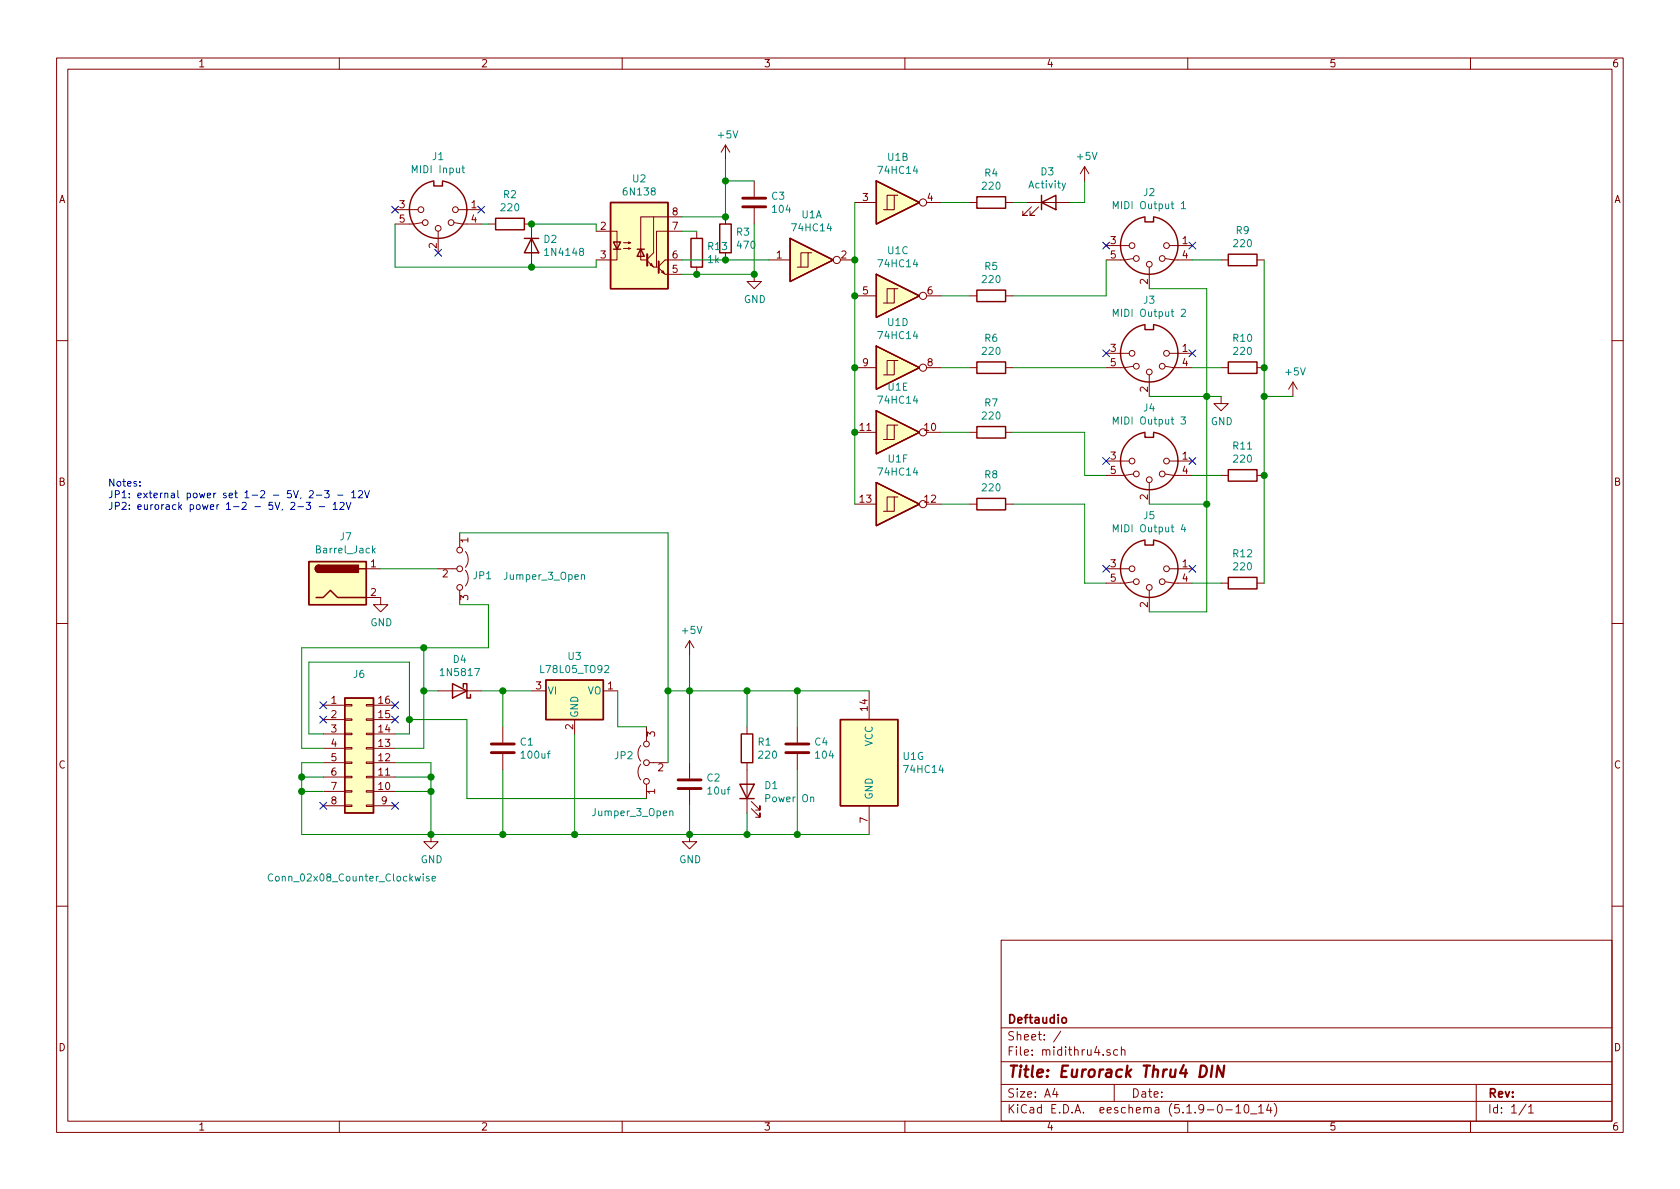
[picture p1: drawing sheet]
<svg xmlns="http://www.w3.org/2000/svg" width="297mm" height="210mm" viewBox="0 0 297 210" stroke-linecap="round" stroke-linejoin="round" font-family="sans-serif">
<g fill="none" stroke="#840000" stroke-width=".18">
<path d="M10 10.3h277v189.9h-277zM12 12.2h273v186.1h-273zM60 10.3v1.9M110 10.3v1.9M160 10.3v1.9M210 10.3v1.9M260 10.3v1.9M69.8 37.1h4.1M74.7 39.4l-1.5 .2h-3.4M80.3 39.4l1.5 .2h3.3M81 37.1h4.1M86.4 39.6h1.2"/>
<path d="M92.7 39.6h1.3v7.6M115.6 38.3h-2.3v7.7h1M120.6 38.3h-5v6.4l-1.2 1.1M128.3 25.6l-.8 1.3M128.3 25.6v2.6M128.3 38.3v1.3M128.3 25.6l.7 1.3M133.3 32v2.8M133.3 36.8v2.8M151.1 35.8h3.8M158.1 34.5h-1.3v2.6M158.7 34.5h-.6v2.6h-1.9"/>
<path d="M163.8 35.8h2.6M171.4 35.8h1.3M177.8 35.8h1.3M181.6 35.8h7.6M182.4 36.6l-1.6 1.5h.8h-.8v-.8M183.6 36.6l-1.5 1.5h.8h-.8v-.8M191.8 29.5l-.8 1.2M191.8 29.5v2.5M191.8 29.5l.7 1.2M77.5 40.9v3.8M105.4 40.9h3.7v5.1h-3.7M110.2 43.9h1.3l-.4 .2v-.3l.4 .1"/>
<path d="M110.2 42.9h1.3l-.4 .1v-.2l.4 .1M114.4 46.1l1.2 1.1h.6M114.9 46.9l.3-.3 .2 .5zM116.5 47.4l1.1 1.1h3M117 48.1l.2-.2 .3 .5zM120.6 40.9h-4.5v6.3M120.6 46h-3l-1.1 1.1M123.2 40.9v1.3M123.2 47.2v1.3M128.3 44.7v1.3M133.3 48.5v1.3h1.3l-1.3 1.2-1.2-1.2h1.2M135.9 46h3.8"/>
<path d="M142.9 44.7h-1.3v2.5M143.5 44.7h-.6v2.5h-1.9M148.6 46h2.5M151.1 52.3h3.8M158.1 51h-1.3v2.6M158.7 51h-.6v2.6h-1.9M163.8 52.3h2.6M171.4 52.3h1.3M177.8 52.3h1.3M195.6 43.4h4M200.4 45.7l-1.5 .3h-3.3M203.2 47.2v3.8"/>
<path d="M206 45.7l1.5 .3h3.3M206.8 43.4h4M215.9 46h1.3M222.2 46h1.3M10 60.2h2M151.1 65h3.8M151.1 76.4h3.8M158.1 63.7h-1.3v2.6M158.1 75.2h-1.3v2.5M158.7 63.7h-.6v2.6h-1.9M158.7 75.2h-.6v2.5h-1.9M163.8 65h2.6"/>
<path d="M163.8 76.4h2.6M171.4 65h1.3M171.4 76.4h1.3M177.8 65h1.3M177.8 76.4h1.3M195.6 62.5h4M200.4 64.8l-1.5 .2h-3.3M203.2 66.3v3.8M206 64.8l1.5 .2h3.3M206.8 62.5h4M215.9 70.1v1.3h1.3l-1.3 1.2-1.3-1.2h1.3M215.9 65h1.3"/>
<path d="M222.2 65h1.3M228.6 67.6l-.8 1.2M228.6 67.6v2.5M228.6 67.6l.8 1.2M285 60.2h2M81.3 94.2v2.6M82.3 97.5a2.26 2.26 0 0 1 0 2.8M151.1 89.1h3.8M158.1 87.9h-1.3v2.5M158.7 87.9h-.6v2.5h-1.9M163.8 89.1h2.6M171.4 89.1h1.3"/>
<path d="M177.8 89.1h1.3M195.6 81.5h4M200.4 83.8l-1.5 .3h-3.3M203.2 85.3v3.8M206 83.8l1.5 .3h3.3M206.8 81.5h4M215.9 84.1h1.3M222.2 84.1h1.3M10 110.3h2M64.8 105.7h2.5v1.2h1.3l-1.3 1.3-1.3-1.3h1.3M64.8 100.6h2.5M77.5 100.6h3.3"/>
<path d="M81.3 104.4v2.5M82.3 100.8a2.26 2.26 0 0 1 0 2.8M121.9 113.3v2.5M121.9 113.3l-.7 1.2M121.9 113.3l.8 1.2M195.6 100.6h4M200.4 102.9l-1.5 .2h-3.3M203.2 104.4v3.8M206 102.9l1.5 .2h3.3M206.8 100.6h4M215.9 103.1h1.3M222.2 103.1h1.3"/>
<path d="M285 110.3h2M57.1 134.9h3.9M57.1 124.7h3.9M57.1 139.9h3.9M57.1 137.4h3.9M57.1 132.3h3.9M57.1 129.8h3.9M57.1 127.2h3.9M61 137.3h1.2v.2h-1.2zM61 139.8h1.2v.3h-1.2zM61 134.7h1.2v.3h-1.2zM61 129.7h1.2v.2h-1.2z"/>
<path d="M61 127.1h1.2v.3h-1.2zM61 124.6h1.2v.2h-1.2zM61 132.2h1.2v.3h-1.2zM64.8 137.3h1.2v.2h-1.2zM64.8 139.8h1.2v.3h-1.2zM64.8 134.7h1.2v.3h-1.2zM64.8 129.7h1.2v.2h-1.2zM64.8 127.1h1.2v.3h-1.2zM64.8 124.6h1.2v.2h-1.2zM64.8 132.2h1.2v.3h-1.2zM66 134.9h3.8M66 124.7h3.8"/>
<path d="M66 139.9h3.8M66 137.4h3.8M66 132.3h3.8M66 129.8h3.8M66 127.2h3.8M77.5 122.2h7.6M88.9 128.5v2.8M88.9 133.3v2.8M94 122.2h2.5M101.6 127.2v2.6M106.7 122.2h2.5M113.3 135.1a2.26 2.26 0 0 0 0 2.8"/>
<path d="M113.3 131.8a2.26 2.26 0 0 0 0 2.8M114.3 128.5v2.6M114.3 138.7v2.5M114.8 134.9h3.3M121.9 134.9v2.8M121.9 139.7v2.8M132.1 128.5v1.3M132.1 134.9v8.9M141 128.5v2.8M141 133.3v2.8M153.7 122.2v5M57.1 142.5h3.9"/>
<path d="M61 142.4h1.2v.2h-1.2zM64.8 142.4h1.2v.2h-1.2zM66 142.5h3.8M76.2 147.6v1.2h1.3l-1.3 1.3-1.3-1.3h1.3M121.9 147.6v1.2h1.3l-1.3 1.3-1.3-1.3h1.3M132.8 143l1.6 1.5v-.7v.7h-.8M132.8 141.7l1.6 1.6v-.8v.8h-.8M153.7 142.5v5.1M10 160.2h2M177 166.3h108v32h-108zM285 160.2h2M60 198.3v1.9"/>
<path d="M110 198.3v1.9M160 198.3v1.9M177 194.8h108M177 191.8h108M177 187.8h108M177 181.8h108M186.5 192.5l-.4 1h1M186.8 193v1M187.6 182.3l-1.3 2M196.3 185.7a.37 .37 0 0 0-.6 .1l.1 .2 .5 .2v.1l-.2 .3-.4-.1M197 191.8v3M197.6 185.7l-.4-.1-.3 .3 .1 .6 .2 .1 .4-.1"/>
<path d="M198.3 185.7a.37 .37 0 0 1 .6 .1v.8M198.3 185.1v1.5M210 198.3v1.9M216.7 196.3h1.2M218.5 195.8l.4-.5v1.5M218.5 196.8h.9M220.1 195.5l.3-.2a.94 .94 0 0 1 0 1.5 .82 .82 0 0 1-.3-1.3zM221.1 197h1.1M222.5 195.8l.5-.5v1.5M222.5 196.8h.9M224.3 195.2l-.3 1.1h.9M224.7 195.8v1"/>
<path d="M225.3 195.1a1.71 1.71 0 0 1 0 2.3M260 198.3v1.9M261 191.8v6.5M269.8 195.2l-1.2 2M270.3 195.8l.4-.5v1.5M270.3 196.8h.8"/>
<circle cx="74.4" cy="37.1" r=".51"/>
<circle cx="75.2" cy="39.4" r=".51"/>
<circle cx="79.8" cy="39.4" r=".51"/>
<circle cx="80.5" cy="37.1" r=".51"/>
<circle cx="163.2" cy="35.8" r=".63"/>
<circle cx="77.5" cy="40.4" r=".51"/>
<circle cx="148" cy="46" r=".63"/>
<circle cx="163.2" cy="52.3" r=".63"/>
<circle cx="200.2" cy="43.4" r=".51"/>
<circle cx="200.9" cy="45.7" r=".51"/>
<circle cx="203.2" cy="46.7" r=".51"/>
<circle cx="205.5" cy="45.7" r=".51"/>
<circle cx="206.2" cy="43.4" r=".51"/>
<circle cx="163.2" cy="76.4" r=".63"/>
<circle cx="163.2" cy="65" r=".63"/>
<circle cx="200.2" cy="62.5" r=".51"/>
<circle cx="200.9" cy="64.8" r=".51"/>
<circle cx="203.2" cy="65.8" r=".51"/>
<circle cx="205.5" cy="64.8" r=".51"/>
<circle cx="206.2" cy="62.5" r=".51"/>
<circle cx="81.3" cy="97.3" r=".51"/>
<circle cx="163.2" cy="89.1" r=".63"/>
<circle cx="200.2" cy="81.5" r=".51"/>
<circle cx="200.9" cy="83.8" r=".51"/>
<circle cx="203.2" cy="84.8" r=".51"/>
<circle cx="205.5" cy="83.8" r=".51"/>
<circle cx="206.2" cy="81.5" r=".51"/>
<circle cx="81.3" cy="100.6" r=".51"/>
<circle cx="81.3" cy="103.9" r=".51"/>
<circle cx="200.2" cy="100.6" r=".51"/>
<circle cx="200.9" cy="102.9" r=".51"/>
<circle cx="203.2" cy="103.9" r=".51"/>
<circle cx="205.5" cy="102.9" r=".51"/>
<circle cx="206.2" cy="100.6" r=".51"/>
<circle cx="114.3" cy="138.2" r=".51"/>
<circle cx="114.3" cy="134.9" r=".51"/>
<circle cx="114.3" cy="131.6" r=".51"/>
</g>
<path d="M212.3 188.4h.5a1.09 1.09 0 0 1 .6 1.1 1.09 1.09 0 0 1-.8 .9h-.5zM214.4 188.4l-.3 2M216.5 188.4l-.3 2-.9-2-.2 2" fill="none" stroke="#840000" stroke-width=".41"/>
<path d="M187.8 180.1l.2-.2 .5 .2v.7l-.3 .1-.4-.1z" fill="none" stroke="#840000" stroke-width=".3"/>
<g fill="#ffffc2" stroke="#ffffc2" stroke-width=".18">
<path d="M139.7 42.2l7.6 3.8-7.6 3.8z"/>
<path d="M154.9 32l7.7 3.8-7.7 3.8z"/>
<path d="M154.9 48.5l7.7 3.8-7.7 3.8z"/>
<path d="M154.9 61.2l7.7 3.8-7.7 3.8z"/>
<path d="M154.9 72.6l7.7 3.8-7.7 3.9z"/>
<path d="M154.9 85.3l7.7 3.8-7.7 3.9z"/>
<path d="M148.6 127.2h10.1v15.3h-10.1z"/>
<path d="M107.9 35.8h10.2v15.2h-10.2z"/>
<path d="M54.6 99.3h10.2v7.6h-10.2z"/>
<path d="M96.5 120.3h10.2v6.9h-10.2z"/>
<path d="M61 123.4h5v20.4h-5z"/>
</g>
<g fill="none" stroke="#840000" stroke-width=".25">
<path d="M76.7 32a5.1 5.1 0 0 0-3.5 7.8 5.1 5.1 0 0 0 8.6 0 5.1 5.1 0 0 0-3.6-7.8M76.7 32.1v.8h1.5v-.8M87.6 38.6h5.1v2h-5.1zM107.9 35.8h10.2v15.2h-10.2zM127.3 39.6h2v5.1h-2zM154.9 32l7.7 3.8-7.7 3.8zM172.7 34.8h5.1v2h-5.1zM184.1 35.8l2.6-1.3v2.6zM184.1 34.5v2.6M202.4 38.3a5.1 5.1 0 0 0-3.5 7.9 5.1 5.1 0 0 0 8.6 0 5.1 5.1 0 0 0-3.5-7.9M202.4 38.5v.7h1.6v-.7M92.7 42.2h2.5"/>
<path d="M94 42.2l1.2 2.5h-2.5zM108.5 42.8h1.2l-.6 1.3zM108.5 44.1h1.2M112.6 44.1h1.3M113.3 44.1l.6 1.2h-1.3zM122.2 42.2h2v5h-2zM139.7 42.2l7.6 3.8-7.6 3.8zM154.9 48.5l7.7 3.8-7.7 3.8zM172.7 51.3h5.1v2h-5.1zM202.4 57.4a5.1 5.1 0 0 0-3.5 7.8 5.1 5.1 0 0 0 8.6 0 5.1 5.1 0 0 0-3.5-7.8M202.4 57.5v.8h1.6v-.8M217.2 45h5v2h-5z"/>
<path d="M154.9 61.2l7.7 3.8-7.7 3.8zM154.9 72.6l7.7 3.8-7.7 3.9zM172.7 64h5.1v2h-5.1zM172.7 75.4h5.1v2.1h-5.1zM202.4 76.4a5.1 5.1 0 0 0-3.5 7.9 5.1 5.1 0 0 0 8.6 0 5.1 5.1 0 0 0-3.5-7.9M202.4 76.6v.7h1.6v-.7M217.2 64h5v2h-5zM54.6 99.3h10.2v7.6h-10.2zM56.4 99.9a.63 .63 0 0 0-.6 .7 .63 .63 0 0 0 .6 .6M154.9 85.3l7.7 3.8-7.7 3.9zM172.7 88.1h5.1v2.1h-5.1zM202.4 95.5a5.1 5.1 0 0 0-3.5 7.8 5.1 5.1 0 0 0 8.6 0 5.1 5.1 0 0 0-3.5-7.8"/>
<path d="M202.4 95.6v.8h1.6v-.8M217.2 83.1h5v2h-5zM55.9 105.7h1.2l1.3-1.3 1.3 1.3h5.1M63.5 100.6h1.3M217.2 102.1h5v2h-5zM61 123.4h5v20.4h-5zM80 120.9l2.5 1.3-2.5 1.2zM81.9 121.5v-.6h.6v2.5h.7v-.6M96.5 120.3h10.2v6.9h-10.2zM130.8 138.7h2.5l-1.2 2.5zM131.1 129.8h2v5.1h-2zM148.6 127.2h10.1v15.3h-10.1z"/>
<path d="M130.8 141.2h2.5"/>
</g>
<path d="M114.4 45v2M116.5 46.2v2.1" fill="none" stroke="#840000" stroke-width=".36"/>
<g fill="none" stroke="#008484" stroke-width=".18">
<path d="M81.7 29.7h.4M81.8 29.3v1.1l.3 .2M188.4 32.4l-.4 1.1-.2 .2M196.8 36.9v-1.3l.5 .9 .4-.9v1.3M208.9 36l.3-.4v1.3M208.9 36.9h.7M196.8 56v-1.3l.5 .9 .4-.9v1.3M208.9 54.8l.4-.1 .2 .1 .1 .2-.1 .2-.7 .8h.8M196.8 75v-1.3l.5 .9 .4-.9v1.3M208.8 73.7h.8l-.4 .5 .3 .1v.6l-.2 .1-.5-.1M66 97.3l.3 .5M66.3 96.9l-.4 .5"/>
<path d="M196.8 94.1v-1.3l.5 .9 .4-.9v1.3M209.2 92.7l-.3 .9h.8M209.5 93.2v.9M102.8 101.7l.2-.1 .3 .1 .1 .8M48.2 154.7a.6 .6 0 0 0-.8 .4 .6 .6 0 0 0 .6 .7l.2-.1M75.8 155h-.2l-.2 .1v.2l.4 .1v.3h-.4M76.4 155.4l.6-.1-.1-.3h-.3l-.2 .1 .1 .6h.4M118.4 143.5l.2-.1 .3 .1 .1 .7"/>
</g>
<g fill="#840000" stroke="#840000" stroke-width=".25">
<path d="M55.9 100.1l.5-.2v1.3a.64 .64 0 0 1-.6-.4 .64 .64 0 0 1 .1-.7z"/>
<path d="M56.4 99.9h7v1.3h-7z"/>
</g>
<path d="M131.3 36.6h4.1M131.3 35h4.1M86.9 133.1h4M86.9 131.6h4M119.9 139.4h4.1M119.9 137.9h4.1M138.9 133.1h4.1M138.9 131.6h4.1" fill="none" stroke="#840000" stroke-width=".51"/>
<g fill="none" stroke="#008400" stroke-width=".18">
<path d="M69.8 39.6v7.6h35.6v-1.2M85.1 39.6h1.3M94 39.6h11.4v1.3M128.3 28.2v10.1h-7.7M128.3 32h5M133.3 39.6v8.9h-12.7M151.1 35.8v53.3M166.4 35.8h5M179.1 35.8h2.5M191.8 32v3.8h-2.6M120.6 46h15.3M120.6 40.9h2.6"/>
<path d="M166.4 52.3h5M195.6 46v6.3h-16.5M203.2 51h10.2v57.2h-10.2M210.8 46h5.1M223.5 46v57.1M166.4 76.4h5M166.4 65h5M179.1 76.4h12.7v7.7h3.8M179.1 65h16.5M203.2 70.1h12.7M210.8 65h5.1M223.5 70.1h5.1"/>
<path d="M81.3 94.2h36.8v40.7M166.4 89.1h5M179.1 89.1h12.7v14h3.8M203.2 89.1h10.2M210.8 84.1h5.1M67.3 100.6h10.2M74.9 114.5v17.8h-5.1M81.3 106.9h5.1v7.6h-33.1v17.8h3.8M121.9 115.8v19.1M210.8 103.1h5.1M53.3 137.4h3.8M53.3 139.9h3.8"/>
<path d="M57.1 134.9h-3.8v12.7h100.4M57.1 129.8h-2.5v-12.7h17.8v12.7h-2.6M69.8 134.9h6.4v12.7M69.8 137.4h6.4M69.8 139.9h6.4M72.4 127.2h10.1v14h31.8M74.9 122.2h2.6M85.1 122.2h8.9M88.9 122.2v6.3M88.9 136.1v11.5M101.6 129.8v17.8M109.2 122.2v6.3h5.1"/>
<path d="M118.1 122.2h35.6M132.1 122.2v6.3M141 122.2v6.3M141 136.1v11.5M121.9 142.5v5.1M132.1 143.8v3.8"/>
</g>
<g fill="none" stroke="#0000c2" stroke-width=".18">
<path d="M24.7 85.8v.2M24.7 85.2v.1M51.4 88.9l.5-.1 .2 .4-.7 .9h.7M52.7 89.6h.9M53.2 88l-.1 .2M54.1 88.8h.8l-.4 .5 .4 .1v.6l-.2 .1-.6-.1M54.7 86.9l.5-.1 .2 .3-.1 .2-.7 .7h.8M56 87.5h.9M56.4 89.6h1M57.4 86.8h.8l-.4 .4 .3 .2 .1 .4-.3 .2-.5-.1M58.9 89.2l.4-.4v1.3M58.9 90.1h.7"/>
<path d="M59.7 87.5h1M60.1 88.9l.5-.1 .2 .4v.2l-.8 .7h.8M61.2 88.8l.4 1.3 .5-1.3M62.2 87.1l.3-.3v1.2M62.2 88h.7M63.4 86.9l.5-.1 .2 .1v.2v.2l-.8 .7h.8M64.5 86.8l.4 1.2 .4-1.2"/>
</g>
<g fill="#008400" stroke="#008400" stroke-width=".25">
<circle cx="94" cy="39.6" r=".51"/>
<circle cx="76.2" cy="139.9" r=".51"/>
<circle cx="53.3" cy="139.9" r=".51"/>
<circle cx="76.2" cy="137.4" r=".51"/>
<circle cx="53.3" cy="137.4" r=".51"/>
<circle cx="151.1" cy="65" r=".51"/>
<circle cx="213.4" cy="70.1" r=".51"/>
<circle cx="74.9" cy="114.5" r=".51"/>
<circle cx="213.4" cy="89.1" r=".51"/>
<circle cx="223.5" cy="65" r=".51"/>
<circle cx="88.9" cy="147.6" r=".51"/>
<circle cx="132.1" cy="147.6" r=".51"/>
<circle cx="141" cy="147.6" r=".51"/>
<circle cx="128.3" cy="38.3" r=".51"/>
<circle cx="118.1" cy="122.2" r=".51"/>
<circle cx="101.6" cy="147.6" r=".51"/>
<circle cx="133.4" cy="48.5" r=".51"/>
<circle cx="151.1" cy="52.3" r=".51"/>
<circle cx="128.3" cy="46" r=".51"/>
<circle cx="123.2" cy="48.5" r=".51"/>
<circle cx="76.2" cy="147.6" r=".51"/>
<circle cx="151.1" cy="76.4" r=".51"/>
<circle cx="141" cy="122.2" r=".51"/>
<circle cx="121.9" cy="122.2" r=".51"/>
<circle cx="132.1" cy="122.2" r=".51"/>
<circle cx="128.3" cy="32" r=".51"/>
<circle cx="72.4" cy="127.2" r=".51"/>
<circle cx="94" cy="47.2" r=".51"/>
<circle cx="121.9" cy="147.6" r=".51"/>
<circle cx="223.5" cy="84.1" r=".51"/>
<circle cx="223.5" cy="70.1" r=".51"/>
<circle cx="74.9" cy="122.2" r=".51"/>
<circle cx="151.1" cy="46" r=".51"/>
<circle cx="88.9" cy="122.2" r=".51"/>
</g>
<g fill="none" stroke="#000084" stroke-width=".18">
<path d="M69.2 36.5l1.3 1.2M70.5 36.5l-1.3 1.2M84.5 36.5l1.2 1.2M85.7 36.5l-1.2 1.2M76.9 44.1l1.2 1.2M78.1 44.1l-1.2 1.2M195 42.8l1.2 1.2M196.2 42.8l-1.2 1.2M210.2 42.8l1.2 1.2M211.4 42.8l-1.2 1.2M195 61.9l1.2 1.2M196.2 61.9l-1.2 1.2"/>
<path d="M210.2 61.9l1.2 1.2M211.4 61.9l-1.2 1.2M195 100l1.2 1.2M195 80.9l1.2 1.2M196.2 100l-1.2 1.2M196.2 80.9l-1.2 1.2M210.2 100l1.2 1.2M210.2 80.9l1.2 1.2M211.4 100l-1.2 1.2M211.4 80.9l-1.2 1.2M56.5 124.1l1.3 1.2M56.5 126.6l1.3 1.3"/>
<path d="M57.8 124.1l-1.3 1.2M57.8 126.6l-1.3 1.3M69.2 124.1l1.3 1.2M69.2 126.6l1.3 1.3M70.5 124.1l-1.3 1.2M70.5 126.6l-1.3 1.3M56.5 141.9l1.3 1.2M57.8 141.9l-1.3 1.2M69.2 141.9l1.3 1.2M70.5 141.9l-1.3 1.2"/>
</g>
<text font-size="2.8" fill="#840000" x="178" y="190.5">Title: Eurorack Thru4 DIN</text>
<g font-size="2.1" fill="#840000">
<text x="178" y="184">Sheet: /</text>
<text x="178" y="181">Deftaudio</text>
<text x="178" y="186.7">File: midithru4.sch</text>
<text x="178" y="196.9">KiCad E.D.A. eeschema (5.1.9-0-10_14)</text>
<text x="178" y="194.1">Size: A4</text>
<text x="200" y="194.1">Date:</text>
<text x="263" y="194.1">Rev:</text>
<text x="263" y="196.9">Id: 1/1</text>
</g>
<g font-size="1.8" fill="#840000">
<text x="35" y="11.9">1</text>
<text x="85" y="11.9">2</text>
<text x="135" y="11.9">3</text>
<text x="185" y="11.9">4</text>
<text x="235" y="11.9">5</text>
<text x="285" y="11.9">6</text>
<text x="10.4" y="35.9">A</text>
<text x="152.6" y="35.6">3</text>
<text x="164" y="35.6">4</text>
<text x="285.4" y="35.9">A</text>
<text x="70.6" y="36.8">3</text>
<text x="70.6" y="39.4">5</text>
<text x="83.3" y="36.8">1</text>
<text x="83.3" y="39.4">4</text>
<text x="106.2" y="40.6">2</text>
<text x="118.9" y="40.6">7</text>
<text x="118.9" y="38.1">8</text>
<text x="77.2" y="43.9" transform="rotate(-90 77.2 43.9)">2</text>
<text x="106.2" y="45.7">3</text>
<text x="118.9" y="45.7">6</text>
<text x="137.3" y="45.7">1</text>
<text x="148.7" y="45.7">2</text>
<text x="196.4" y="43.2">3</text>
<text x="196.4" y="45.7">5</text>
<text x="209.1" y="43.2">1</text>
<text x="209.1" y="45.7">4</text>
<text x="118.9" y="48.3">5</text>
<text x="152.6" y="52.1">5</text>
<text x="164" y="52.1">6</text>
<text x="202.9" y="50.3" transform="rotate(-90 202.9 50.3)">2</text>
<text x="152.6" y="64.8">9</text>
<text x="164" y="64.8">8</text>
<text x="196.4" y="62.2">3</text>
<text x="196.4" y="64.8">5</text>
<text x="209.1" y="62.2">1</text>
<text x="209.1" y="64.8">4</text>
<text x="202.9" y="69.3" transform="rotate(-90 202.9 69.3)">2</text>
<text x="152.1" y="76.2">11</text>
<text x="163.5" y="76.2">10</text>
<text x="196.4" y="81.3">3</text>
<text x="196.4" y="83.8">5</text>
<text x="209.1" y="81.3">1</text>
<text x="209.1" y="83.8">4</text>
<text x="10.4" y="85.9">B</text>
<text x="152.1" y="88.9">13</text>
<text x="163.5" y="88.9">12</text>
<text x="202.9" y="88.4" transform="rotate(-90 202.9 88.4)">2</text>
<text x="285.4" y="85.9">B</text>
<text x="82.8" y="96" transform="rotate(-90 82.8 96)">1</text>
<text x="65.6" y="100.3">1</text>
<text x="196.4" y="100.3">3</text>
<text x="209.1" y="100.3">1</text>
<text x="65.6" y="105.4">2</text>
<text x="78.3" y="102.1">2</text>
<text x="82.8" y="106.1" transform="rotate(-90 82.8 106.1)">3</text>
<text x="196.4" y="102.9">5</text>
<text x="202.9" y="107.4" transform="rotate(-90 202.9 107.4)">2</text>
<text x="209.1" y="102.9">4</text>
<text x="58.6" y="124.5">1</text>
<text x="67" y="124.5">16</text>
<text x="94.8" y="121.9">3</text>
<text x="107.5" y="121.9">1</text>
<text x="153.4" y="125.7" transform="rotate(-90 153.4 125.7)">14</text>
<text x="58.6" y="127">2</text>
<text x="58.6" y="129.5">3</text>
<text x="67" y="129.5">14</text>
<text x="67" y="127">15</text>
<text x="101.3" y="129" transform="rotate(-90 101.3 129)">2</text>
<text x="115.8" y="130.3" transform="rotate(-90 115.8 130.3)">3</text>
<text x="10.4" y="135.9">C</text>
<text x="58.6" y="132.1">4</text>
<text x="58.6" y="134.6">5</text>
<text x="58.6" y="137.2">6</text>
<text x="67" y="137.2">11</text>
<text x="67" y="134.6">12</text>
<text x="67" y="132.1">13</text>
<text x="116.4" y="136.4">2</text>
<text x="285.4" y="135.9">C</text>
<text x="58.6" y="139.7">7</text>
<text x="58.6" y="142.2">8</text>
<text x="67" y="139.7">10</text>
<text x="67.5" y="142.2">9</text>
<text x="115.8" y="140.4" transform="rotate(-90 115.8 140.4)">1</text>
<text x="153.4" y="145.5" transform="rotate(-90 153.4 145.5)">7</text>
<text x="10.4" y="185.9">D</text>
<text x="285.4" y="185.9">D</text>
<text x="35" y="199.9">1</text>
<text x="85" y="199.9">2</text>
<text x="135" y="199.9">3</text>
<text x="185" y="199.9">4</text>
<text x="235" y="199.9">5</text>
<text x="285" y="199.9">6</text>
</g>
<g font-size="1.8" fill="#008484">
<text x="76.5" y="28.3">J1</text>
<text x="127.1" y="24.5">+5V</text>
<text x="157" y="28.4">U1B</text>
<text x="190.6" y="28.3">+5V</text>
<text x="73.2" y="30.6">MIDI Input</text>
<text x="89.1" y="35">R2</text>
<text x="110.4" y="34.6">6N138</text>
<text x="111.9" y="32.3">U2</text>
<text x="136.5" y="35.3">C3</text>
<text x="155.5" y="30.8">74HC14</text>
<text x="173.8" y="33.5">220</text>
<text x="174.1" y="31.2">R4</text>
<text x="182" y="33.3">Activity</text>
<text x="184.1" y="31">D3</text>
<text x="202.2" y="34.7">J2</text>
<text x="88.7" y="37.4">220</text>
<text x="130.3" y="41.7">R3</text>
<text x="136.7" y="37.6">104</text>
<text x="140.3" y="40.9">74HC14</text>
<text x="141.8" y="38.6">U1A</text>
<text x="197.5" y="37">MIDI Output 1</text>
<text x="218.6" y="41.4">R9</text>
<text x="96.2" y="42.9">D2</text>
<text x="96.6" y="45.3">1N4148</text>
<text x="125.2" y="46.5">1k</text>
<text x="125.2" y="44.2">R13</text>
<text x="130.5" y="44">470</text>
<text x="155.5" y="47.3">74HC14</text>
<text x="157" y="45">U1C</text>
<text x="174.1" y="47.7">R5</text>
<text x="218.2" y="43.7">220</text>
<text x="131.5" y="53.6">GND</text>
<text x="173.8" y="50.1">220</text>
<text x="202.2" y="53.7">J3</text>
<text x="155.5" y="60">74HC14</text>
<text x="157" y="57.7">U1D</text>
<text x="197.5" y="56">MIDI Output 2</text>
<text x="173.8" y="62.8">220</text>
<text x="174.1" y="60.4">R6</text>
<text x="218.1" y="60.4">R10</text>
<text x="218.2" y="62.8">220</text>
<text x="155.5" y="71.4">74HC14</text>
<text x="157" y="69.1">U1E</text>
<text x="174.1" y="71.9">R7</text>
<text x="227.4" y="66.4">+5V</text>
<text x="173.8" y="74.2">220</text>
<text x="197.5" y="75.1">MIDI Output 3</text>
<text x="202.2" y="72.8">J4</text>
<text x="214.1" y="75.2">GND</text>
<text x="157.1" y="81.8">U1F</text>
<text x="218.1" y="79.5">R11</text>
<text x="218.2" y="81.8">220</text>
<text x="155.5" y="84.1">74HC14</text>
<text x="173.8" y="86.9">220</text>
<text x="174.1" y="84.6">R8</text>
<text x="60.2" y="95.5">J7</text>
<text x="197.5" y="94.1">MIDI Output 4</text>
<text x="202.2" y="91.8">J5</text>
<text x="56.1" y="97.9">Barrel_Jack</text>
<text x="218.1" y="98.5">R12</text>
<text x="218.2" y="100.9">220</text>
<text x="83.7" y="102.4">JP1</text>
<text x="89.4" y="102.5">Jumper_3_Open</text>
<text x="65.5" y="110.7">GND</text>
<text x="120.7" y="112.1">+5V</text>
<text x="62.5" y="119.9">J6</text>
<text x="78.2" y="119.6">1N5817</text>
<text x="80.2" y="117.2">D4</text>
<text x="95.9" y="119">L78L05_TO92</text>
<text x="100.5" y="116.7">U3</text>
<text x="96.8" y="122.8">VI</text>
<text x="103.9" y="122.8">VO</text>
<text x="92" y="131.8">C1</text>
<text x="102.2" y="127" transform="rotate(-90 102.2 127)">GND</text>
<text x="134.1" y="131.8">R1</text>
<text x="144.1" y="131.8">C4</text>
<text x="154.3" y="132" transform="rotate(-90 154.3 132)">VCC</text>
<text x="92.3" y="134.2">100uf</text>
<text x="108.7" y="134.3">JP2</text>
<text x="134.3" y="134.2">220</text>
<text x="144.3" y="134.2">104</text>
<text x="159.7" y="134.4">U1G</text>
<text x="160.1" y="136.7">74HC14</text>
<text x="125" y="138.2">C2</text>
<text x="125.2" y="140.5">10uf</text>
<text x="135.3" y="139.5">D1</text>
<text x="135.5" y="141.9">Power On</text>
<text x="154.3" y="141.5" transform="rotate(-90 154.3 141.5)">GND</text>
<text x="105" y="144.3">Jumper_3_Open</text>
<text x="48.3" y="155.9">Conn_02x08_Counter_Clockwise</text>
<text x="74.4" y="152.6">GND</text>
<text x="120.1" y="152.6">GND</text>
</g>
<g font-size="1.8" fill="#0000c2">
<text x="19" y="86">Notes:</text>
<text x="19" y="88.1">JP1: external power set 1-2 - 5V, 2-3 - 12V</text>
<text x="19" y="90.2">JP2: eurorack power 1-2 - 5V, 2-3 - 12V</text>
</g>
</svg>
